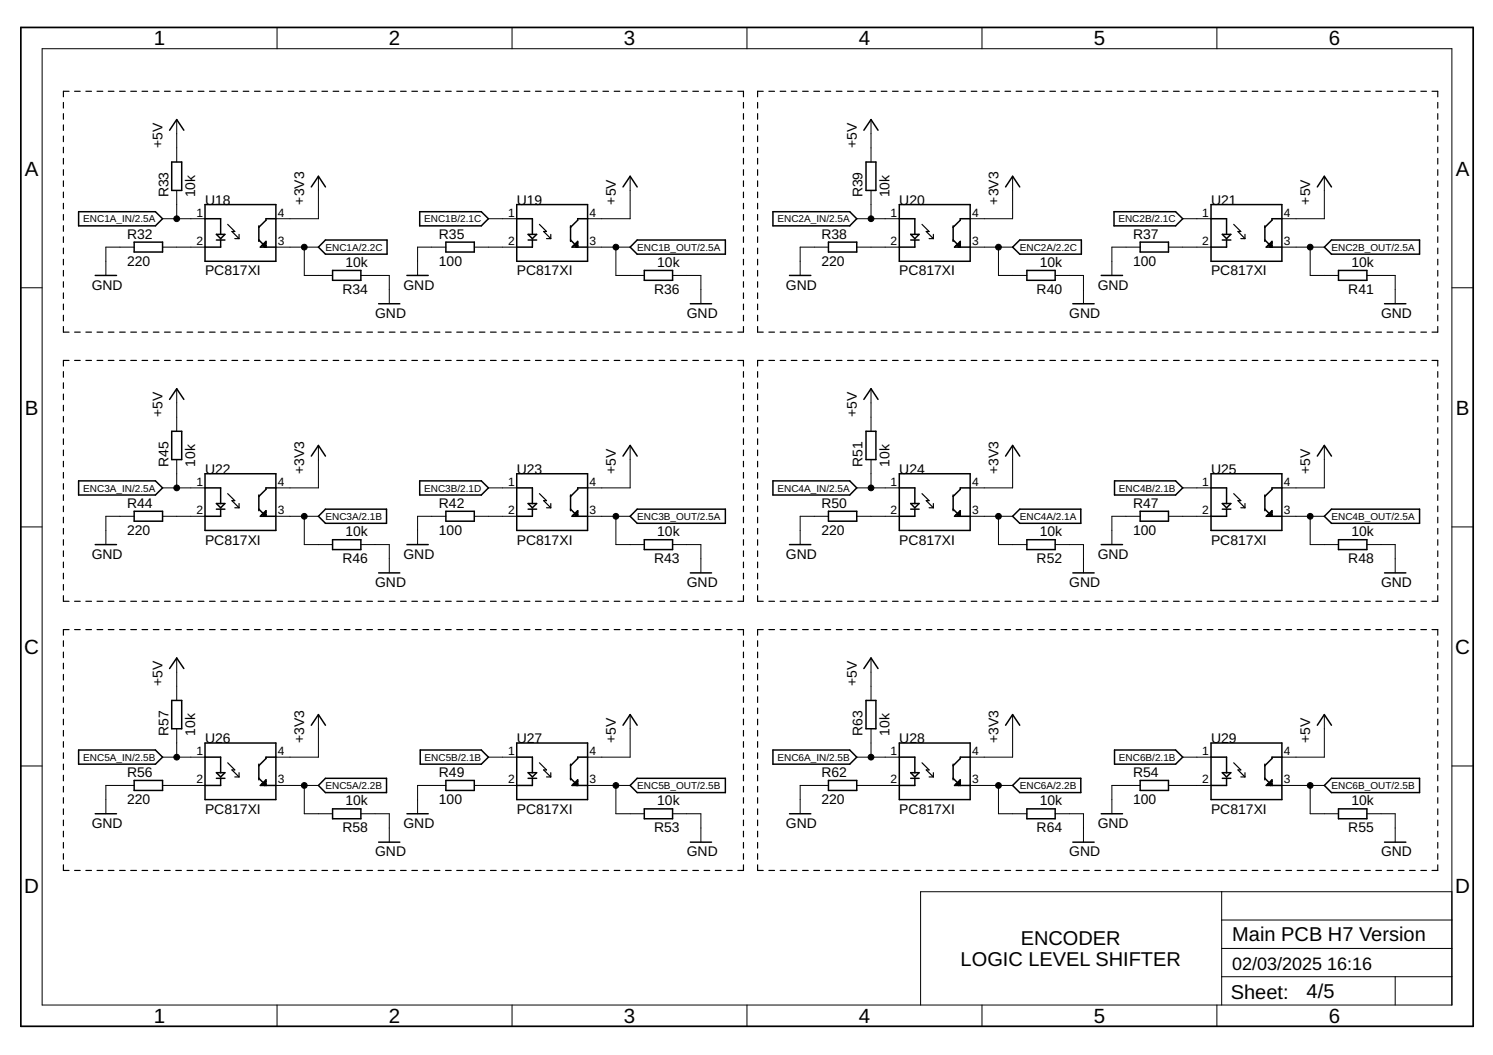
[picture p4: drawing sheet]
<svg xmlns="http://www.w3.org/2000/svg" width="297mm" height="210mm" viewBox="0 0 297 210" stroke-linecap="round" stroke-linejoin="round" font-family="sans-serif">
<g fill="none" stroke="#000" stroke-width=".23">
<path d="M13.7 18.2h-1.1v1.1M14.8 18.2h1.2M17.1 18.2h1.1M19.3 18.2h1.1M21.5 18.2h1.2M23.8 18.2h1.1M26 18.2h1.2M28.3 18.2h1.1M30.5 18.2h1.1M32.7 18.2h1.2M35 18.2h1.1M37.2 18.2h1.1"/>
<path d="M39.4 18.2h1.2M41.7 18.2h1.1M43.9 18.2h1.1M46.1 18.2h1.2M48.4 18.2h1.1M50.6 18.2h1.2M52.9 18.2h1.1M55.1 18.2h1.1M57.3 18.2h1.2M59.6 18.2h1.1M61.8 18.2h1.1M64.1 18.2h1.1"/>
<path d="M66.3 18.2h1.1M68.5 18.2h1.1M70.8 18.2h1.1M73 18.2h1.1M75.2 18.2h1.1M77.5 18.2h1.1M79.7 18.2h1.1M81.9 18.2h1.2M84.2 18.2h1.1M86.4 18.2h1.1M88.6 18.2h1.2M90.9 18.2h1.1"/>
<path d="M93.1 18.2h1.1M95.4 18.2h1.1M97.6 18.2h1.1M99.8 18.2h1.1M102.1 18.2h1.1M104.3 18.2h1.1M106.5 18.2h1.2M108.8 18.2h1.1M111 18.2h1.1M113.2 18.2h1.2M115.5 18.2h1.1M117.7 18.2h1.2"/>
<path d="M120 18.2h1.1M122.2 18.2h1.1M124.4 18.2h1.1M126.7 18.2h1.1M128.9 18.2h1.1M131.1 18.2h1.1M133.4 18.2h1.1M135.6 18.2h1.1M137.8 18.2h1.2M140.1 18.2h1.1M142.3 18.2h1.1M144.5 18.2h1.2"/>
<path d="M146.8 18.2h1.1v1.1M151.8 18.2h-1.1v1.1M153 18.2h1.1M155.2 18.2h1.1M157.4 18.2h1.2M159.7 18.2h1.1M161.9 18.2h1.1M164.1 18.2h1.2M166.4 18.2h1.1M168.6 18.2h1.2M170.9 18.2h1.1M173.1 18.2h1.1"/>
<path d="M175.3 18.2h1.2M177.6 18.2h1.1M179.8 18.2h1.1M182 18.2h1.2M184.3 18.2h1.1M186.5 18.2h1.1M188.7 18.2h1.2M191 18.2h1.1M193.2 18.2h1.2M195.5 18.2h1.1M197.7 18.2h1.1M199.9 18.2h1.2"/>
<path d="M202.2 18.2h1.1M204.4 18.2h1.1M206.7 18.2h1.1M208.9 18.2h1.1M211.1 18.2h1.1M213.4 18.2h1.1M215.6 18.2h1.1M217.8 18.2h1.1M220 18.2h1.2M222.3 18.2h1.1M224.5 18.2h1.2M226.8 18.2h1.1"/>
<path d="M229 18.2h1.1M231.2 18.2h1.2M233.5 18.2h1.1M235.7 18.2h1.1M238 18.2h1.1M240.2 18.2h1.1M242.4 18.2h1.1M244.7 18.2h1.1M246.9 18.2h1.1M249.1 18.2h1.2M251.4 18.2h1.1M253.6 18.2h1.1"/>
<path d="M255.8 18.2h1.2M258.1 18.2h1.1M260.3 18.2h1.1M262.6 18.2h1.1M264.8 18.2h1.1M267 18.2h1.1M269.3 18.2h1.1M271.5 18.2h1.1M273.7 18.2h1.1M276 18.2h1.1M278.2 18.2h1.1M280.4 18.2h1.2"/>
<path d="M282.7 18.2h1.1M284.9 18.2h1.1v1.1M12.6 20.4v1.1M12.6 22.6v1.1M12.6 24.8v1.2M12.6 27.1v1.1M12.6 29.3v1.1M12.6 31.5v1.1M12.6 33.8v1.1M12.6 36v1.1M12.6 38.2v1.1M147.9 20.4v1.1"/>
<path d="M147.9 22.6v1.1M147.9 24.8v1.2M147.9 27.1v1.1M147.9 29.3v1.1M147.9 31.5v1.1M147.9 33.8v1.1M147.9 36v1.1M147.9 38.2v1.1M150.7 20.4v1.1M150.7 22.6v1.1M150.7 24.8v1.2M150.7 27.1v1.1"/>
<path d="M150.7 29.3v1.1M150.7 31.5v1.1M150.7 33.8v1.1M150.7 36v1.1M150.7 38.2v1.1M286 20.4v1.1M286 22.6v1.1M286 24.8v1.2M286 27.1v1.1M286 29.3v1.1M286 31.5v1.1M286 33.8v1.1"/>
<path d="M286 36v1.1M286 38.2v1.1M12.6 40.4v1.2M12.6 42.7v1.1M12.6 44.9v1.1M12.6 47.1v1.1M12.6 49.4v1.1M12.6 51.6v1.1M12.6 53.8v1.1M12.6 56v1.1M12.6 58.3v1.1M45.3 44.6l1.4 1.5h-.6l1.5 1.4"/>
<path d="M46.7 47.5h.9M47.6 46.6v.9M107.3 44.6l1.4 1.5h-.5l1.4 1.4M108.7 47.5h.9M109.6 46.6v.9M147.9 40.4v1.2M147.9 42.7v1.1M147.9 44.9v1.1M147.9 47.1v1.1M147.9 49.4v1.1M147.9 51.6v1.1M147.9 53.8v1.1"/>
<path d="M147.9 56v1.1M147.9 58.3v1.1M150.7 40.4v1.2M150.7 42.7v1.1M150.7 44.9v1.1M150.7 47.1v1.1M150.7 49.4v1.1M150.7 51.6v1.1M150.7 53.8v1.1M150.7 56v1.1M150.7 58.3v1.1M183.4 44.6l1.4 1.5h-.5l1.4 1.4"/>
<path d="M184.8 47.5h.9M185.7 46.6v.9M245.4 44.6l1.5 1.5h-.6l1.4 1.4M246.9 47.5h.8M247.7 46.6v.9M286 40.4v1.2M286 42.7v1.1M286 44.9v1.1M286 47.1v1.1M286 49.4v1.1M286 51.6v1.1M286 53.8v1.1"/>
<path d="M286 56v1.1M286 58.3v1.1M12.6 60.5v1.1M12.6 62.7v1.1M12.6 65v1.1h1.1M12.6 73.9v1.2M12.6 76.2v1.1M12.6 78.4v1.1M13.7 71.7h-1.1v1.1M14.8 66.1h1.2M14.8 71.7h1.2M17.1 66.1h1.1"/>
<path d="M17.1 71.7h1.1M19.3 66.1h1.1M19.3 71.7h1.1M21.5 66.1h1.2M21.5 71.7h1.2M23.8 66.1h1.1M23.8 71.7h1.1M26 66.1h1.2M26 71.7h1.2M28.3 66.1h1.1M28.3 71.7h1.1M30.5 66.1h1.1"/>
<path d="M30.5 71.7h1.1M32.7 66.1h1.2M32.7 71.7h1.2M35 66.1h1.1M35 71.7h1.1M37.2 66.1h1.1M37.2 71.7h1.1M39.4 66.1h1.2M39.4 71.7h1.2M41.7 66.1h1.1M41.7 71.7h1.1M43.9 66.1h1.1"/>
<path d="M43.9 71.7h1.1M46.1 66.1h1.2M46.1 71.7h1.2M48.4 66.1h1.1M48.4 71.7h1.1M50.6 66.1h1.2M50.6 71.7h1.2M52.9 66.1h1.1M52.9 71.7h1.1M55.1 66.1h1.1M55.1 71.7h1.1M57.3 66.1h1.2"/>
<path d="M57.3 71.7h1.2M59.6 66.1h1.1M59.6 71.7h1.1M61.8 66.1h1.1M61.8 71.7h1.1M64.1 66.1h1.1M64.1 71.7h1.1M66.3 66.1h1.1M66.3 71.7h1.1M68.5 66.1h1.1M68.5 71.7h1.1M70.8 66.1h1.1"/>
<path d="M70.8 71.7h1.1M73 66.1h1.1M73 71.7h1.1M75.2 66.1h1.1M75.2 71.7h1.1M77.5 66.1h1.1M77.5 71.7h1.1M79.7 66.1h1.1M79.7 71.7h1.1M81.9 66.1h1.2M81.9 71.7h1.2M84.2 66.1h1.1"/>
<path d="M84.2 71.7h1.1M86.4 66.1h1.1M86.4 71.7h1.1M88.6 66.1h1.2M88.6 71.7h1.2M90.9 66.1h1.1M90.9 71.7h1.1M93.1 66.1h1.1M93.1 71.7h1.1M95.4 66.1h1.1M95.4 71.7h1.1M97.6 66.1h1.1"/>
<path d="M97.6 71.7h1.1M99.8 66.1h1.1M99.8 71.7h1.1M102.1 66.1h1.1M102.1 71.7h1.1M104.3 66.1h1.1M104.3 71.7h1.1M106.5 66.1h1.2M106.5 71.7h1.2M108.8 66.1h1.1M108.8 71.7h1.1M111 66.1h1.1"/>
<path d="M111 71.7h1.1M113.2 66.1h1.2M113.2 71.7h1.2M115.5 66.1h1.1M115.5 71.7h1.1M117.7 66.1h1.2M117.7 71.7h1.2M120 66.1h1.1M120 71.7h1.1M122.2 66.1h1.1M122.2 71.7h1.1M124.4 66.1h1.1"/>
<path d="M124.4 71.7h1.1M126.7 66.1h1.1M126.7 71.7h1.1M128.9 66.1h1.1M128.9 71.7h1.1M131.1 66.1h1.1M131.1 71.7h1.1M133.4 66.1h1.1M133.4 71.7h1.1M135.6 66.1h1.1M135.6 71.7h1.1M137.8 66.1h1.2"/>
<path d="M137.8 71.7h1.2M140.1 66.1h1.1M140.1 71.7h1.1M142.3 66.1h1.1M142.3 71.7h1.1M144.5 66.1h1.2M144.5 71.7h1.2M146.8 71.7h1.1v1.1M147.9 60.5v1.1M147.9 62.7v1.1M147.9 65v1.1h-1.1M147.9 73.9v1.2"/>
<path d="M147.9 76.2v1.1M147.9 78.4v1.1M150.7 65v1.1h1.1M150.7 60.5v1.1M150.7 62.7v1.1M150.7 73.9v1.2M150.7 76.2v1.1M150.7 78.4v1.1M151.8 71.7h-1.1v1.1M153 66.1h1.1M153 71.7h1.1M155.2 66.1h1.1"/>
<path d="M155.2 71.7h1.1M157.4 66.1h1.2M157.4 71.7h1.2M159.7 66.1h1.1M159.7 71.7h1.1M161.9 66.1h1.1M161.9 71.7h1.1M164.1 66.1h1.2M164.1 71.7h1.2M166.4 66.1h1.1M166.4 71.7h1.1M168.6 66.1h1.2"/>
<path d="M168.6 71.7h1.2M170.9 66.1h1.1M170.9 71.7h1.1M173.1 66.1h1.1M173.1 71.7h1.1M175.3 66.1h1.2M175.3 71.7h1.2M177.6 66.1h1.1M177.6 71.7h1.1M179.8 66.1h1.1M179.8 71.7h1.1M182 66.1h1.2"/>
<path d="M182 71.7h1.2M184.3 66.1h1.1M184.3 71.7h1.1M186.5 66.1h1.1M186.5 71.7h1.1M188.7 66.1h1.2M188.7 71.7h1.2M191 66.1h1.1M191 71.7h1.1M193.2 66.1h1.2M193.2 71.7h1.2M195.5 66.1h1.1"/>
<path d="M195.5 71.7h1.1M197.7 66.1h1.1M197.7 71.7h1.1M199.9 66.1h1.2M199.9 71.7h1.2M202.2 66.1h1.1M202.2 71.7h1.1M204.4 66.1h1.1M204.4 71.7h1.1M206.7 66.1h1.1M206.7 71.7h1.1M208.9 66.1h1.1"/>
<path d="M208.9 71.7h1.1M211.1 66.1h1.1M211.1 71.7h1.1M213.4 66.1h1.1M213.4 71.7h1.1M215.6 66.1h1.1M215.6 71.7h1.1M217.8 66.1h1.1M217.8 71.7h1.1M220 66.1h1.2M220 71.7h1.2M222.3 66.1h1.1"/>
<path d="M222.3 71.7h1.1M224.5 66.1h1.2M224.5 71.7h1.2M226.8 66.1h1.1M226.8 71.7h1.1M229 66.1h1.1M229 71.7h1.1M231.2 66.1h1.2M231.2 71.7h1.2M233.5 66.1h1.1M233.5 71.7h1.1M235.7 66.1h1.1"/>
<path d="M235.7 71.7h1.1M238 66.1h1.1M238 71.7h1.1M240.2 66.1h1.1M240.2 71.7h1.1M242.4 66.1h1.1M242.4 71.7h1.1M244.7 66.1h1.1M244.7 71.7h1.1M246.9 66.1h1.1M246.9 71.7h1.1M249.1 66.1h1.2"/>
<path d="M249.1 71.7h1.2M251.4 66.1h1.1M251.4 71.7h1.1M253.6 66.1h1.1M253.6 71.7h1.1M255.8 66.1h1.2M255.8 71.7h1.2M258.1 66.1h1.1M258.1 71.7h1.1M260.3 66.1h1.1M260.3 71.7h1.1M262.6 66.1h1.1"/>
<path d="M262.6 71.7h1.1M264.8 66.1h1.1M264.8 71.7h1.1M267 66.1h1.1M267 71.7h1.1M269.3 66.1h1.1M269.3 71.7h1.1M271.5 66.1h1.1M271.5 71.7h1.1M273.7 66.1h1.1M273.7 71.7h1.1M276 66.1h1.1"/>
<path d="M276 71.7h1.1M278.2 66.1h1.1M278.2 71.7h1.1M280.4 66.1h1.2M280.4 71.7h1.2M282.7 66.1h1.1M282.7 71.7h1.1M284.9 71.7h1.1v1.1M286 65v1.1h-1.1M286 60.5v1.1M286 62.7v1.1M286 73.9v1.2"/>
<path d="M286 76.2v1.1M286 78.4v1.1M12.6 80.6v1.1M12.6 82.8v1.2M12.6 85.1v1.1M12.6 87.3v1.1M12.6 89.5v1.2M12.6 91.8v1.1M12.6 94v1.1M12.6 96.2v1.1M12.6 98.4v1.2M45.3 98.2l1.4 1.4h-.6l1.5 1.4"/>
<path d="M107.3 98.2l1.4 1.4h-.5l1.4 1.4M147.9 80.6v1.1M147.9 82.8v1.2M147.9 85.1v1.1M147.9 87.3v1.1M147.9 89.5v1.2M147.9 91.8v1.1M147.9 94v1.1M147.9 96.2v1.1M147.9 98.4v1.2M150.7 80.6v1.1M150.7 82.8v1.2"/>
<path d="M150.7 85.1v1.1M150.7 87.3v1.1M150.7 89.5v1.2M150.7 91.8v1.1M150.7 94v1.1M150.7 96.2v1.1M150.7 98.4v1.2M183.4 98.2l1.4 1.4h-.5l1.4 1.4M245.4 98.2l1.5 1.4h-.6l1.4 1.4M286 80.6v1.1M286 82.8v1.2M286 85.1v1.1"/>
<path d="M286 87.3v1.1M286 89.5v1.2M286 91.8v1.1M286 94v1.1M286 96.2v1.1M286 98.4v1.2M12.6 100.7v1.1M12.6 102.9v1.1M12.6 105.1v1.2M12.6 107.4v1.1M12.6 109.6v1.1M12.6 111.8v1.1"/>
<path d="M12.6 114v1.2M12.6 116.3v1.1M12.6 118.5v1.1h1.1M14.8 119.6h1.2M17.1 119.6h1.1M19.3 119.6h1.1M21.5 119.6h1.2M23.8 119.6h1.1M26 119.6h1.2M28.3 119.6h1.1M30.5 119.6h1.1M32.7 119.6h1.2"/>
<path d="M35 119.6h1.1M37.2 119.6h1.1M39.4 119.6h1.2M41.7 119.6h1.1M43.9 119.6h1.1M46.1 119.6h1.2M46.7 101h.9M47.6 100.2v.8M48.4 119.6h1.1M50.6 119.6h1.2M52.9 119.6h1.1M55.1 119.6h1.1"/>
<path d="M57.3 119.6h1.2M59.6 119.6h1.1M61.8 119.6h1.1M64.1 119.6h1.1M66.3 119.6h1.1M68.5 119.6h1.1M70.8 119.6h1.1M73 119.6h1.1M75.2 119.6h1.1M77.5 119.6h1.1M79.7 119.6h1.1M81.9 119.6h1.2"/>
<path d="M84.2 119.6h1.1M86.4 119.6h1.1M88.6 119.6h1.2M90.9 119.6h1.1M93.1 119.6h1.1M95.4 119.6h1.1M97.6 119.6h1.1M99.8 119.6h1.1M102.1 119.6h1.1M104.3 119.6h1.1M106.5 119.6h1.2M108.7 101h.9"/>
<path d="M108.8 119.6h1.1M109.6 100.2v.8M111 119.6h1.1M113.2 119.6h1.2M115.5 119.6h1.1M117.7 119.6h1.2M120 119.6h1.1M122.2 119.6h1.1M124.4 119.6h1.1M126.7 119.6h1.1M128.9 119.6h1.1M131.1 119.6h1.1"/>
<path d="M133.4 119.6h1.1M135.6 119.6h1.1M137.8 119.6h1.2M140.1 119.6h1.1M142.3 119.6h1.1M144.5 119.6h1.2M147.9 100.7v1.1M147.9 102.9v1.1M147.9 105.1v1.2M147.9 107.4v1.1M147.9 109.6v1.1M147.9 111.8v1.1"/>
<path d="M147.9 114v1.2M147.9 116.3v1.1M147.9 118.5v1.1h-1.1M150.7 100.7v1.1M150.7 102.9v1.1M150.7 105.1v1.2M150.7 107.4v1.1M150.7 109.6v1.1M150.7 111.8v1.1M150.7 114v1.2M150.7 116.3v1.1M150.7 118.5v1.1h1.1"/>
<path d="M153 119.6h1.1M155.2 119.6h1.1M157.4 119.6h1.2M159.7 119.6h1.1M161.9 119.6h1.1M164.1 119.6h1.2M166.4 119.6h1.1M168.6 119.6h1.2M170.9 119.6h1.1M173.1 119.6h1.1M175.3 119.6h1.2M177.6 119.6h1.1"/>
<path d="M179.8 119.6h1.1M182 119.6h1.2M184.3 119.6h1.1M184.8 101h.9M185.7 100.2v.8M186.5 119.6h1.1M188.7 119.6h1.2M191 119.6h1.1M193.2 119.6h1.2M195.5 119.6h1.1M197.7 119.6h1.1M199.9 119.6h1.2"/>
<path d="M202.2 119.6h1.1M204.4 119.6h1.1M206.7 119.6h1.1M208.9 119.6h1.1M211.1 119.6h1.1M213.4 119.6h1.1M215.6 119.6h1.1M217.8 119.6h1.1M220 119.6h1.2M222.3 119.6h1.1M224.5 119.6h1.2M226.8 119.6h1.1"/>
<path d="M229 119.6h1.1M231.2 119.6h1.2M233.5 119.6h1.1M235.7 119.6h1.1M238 119.6h1.1M240.2 119.6h1.1M242.4 119.6h1.1M244.7 119.6h1.1M246.9 101h.8M246.9 119.6h1.1M247.7 100.2v.8M249.1 119.6h1.2"/>
<path d="M251.4 119.6h1.1M253.6 119.6h1.1M255.8 119.6h1.2M258.1 119.6h1.1M260.3 119.6h1.1M262.6 119.6h1.1M264.8 119.6h1.1M267 119.6h1.1M269.3 119.6h1.1M271.5 119.6h1.1M273.7 119.6h1.1M276 119.6h1.1"/>
<path d="M278.2 119.6h1.1M280.4 119.6h1.2M282.7 119.6h1.1M286 100.7v1.1M286 102.9v1.1M286 105.1v1.2M286 107.4v1.1M286 109.6v1.1M286 111.8v1.1M286 114v1.2M286 116.3v1.1M286 118.5v1.1h-1.1"/>
<path d="M12.6 127.5v1.1M12.6 129.7v1.2M12.6 132v1.1M12.6 134.2v1.1M12.6 136.4v1.1M12.6 138.6v1.2M13.7 125.3h-1.1v1.1M14.8 125.3h1.2M17.1 125.3h1.1M19.3 125.3h1.1M21.5 125.3h1.2M23.8 125.3h1.1"/>
<path d="M26 125.3h1.2M28.3 125.3h1.1M30.5 125.3h1.1M32.7 125.3h1.2M35 125.3h1.1M37.2 125.3h1.1M39.4 125.3h1.2M41.7 125.3h1.1M43.9 125.3h1.1M46.1 125.3h1.2M48.4 125.3h1.1M50.6 125.3h1.2"/>
<path d="M52.9 125.3h1.1M55.1 125.3h1.1M57.3 125.3h1.2M59.6 125.3h1.1M61.8 125.3h1.1M64.1 125.3h1.1M66.3 125.3h1.1M68.5 125.3h1.1M70.8 125.3h1.1M73 125.3h1.1M75.2 125.3h1.1M77.5 125.3h1.1"/>
<path d="M79.7 125.3h1.1M81.9 125.3h1.2M84.2 125.3h1.1M86.4 125.3h1.1M88.6 125.3h1.2M90.9 125.3h1.1M93.1 125.3h1.1M95.4 125.3h1.1M97.6 125.3h1.1M99.8 125.3h1.1M102.1 125.3h1.1M104.3 125.3h1.1"/>
<path d="M106.5 125.3h1.2M108.8 125.3h1.1M111 125.3h1.1M113.2 125.3h1.2M115.5 125.3h1.1M117.7 125.3h1.2M120 125.3h1.1M122.2 125.3h1.1M124.4 125.3h1.1M126.7 125.3h1.1M128.9 125.3h1.1M131.1 125.3h1.1"/>
<path d="M133.4 125.3h1.1M135.6 125.3h1.1M137.8 125.3h1.2M140.1 125.3h1.1M142.3 125.3h1.1M144.5 125.3h1.2M146.8 125.3h1.1v1.1M147.9 127.5v1.1M147.9 129.7v1.2M147.9 132v1.1M147.9 134.2v1.1M147.9 136.4v1.1"/>
<path d="M147.9 138.6v1.2M150.7 127.5v1.1M150.7 129.7v1.2M150.7 132v1.1M150.7 134.2v1.1M150.7 136.4v1.1M150.7 138.6v1.2M151.8 125.3h-1.1v1.1M153 125.3h1.1M155.2 125.3h1.1M157.4 125.3h1.2M159.7 125.3h1.1"/>
<path d="M161.9 125.3h1.1M164.1 125.3h1.2M166.4 125.3h1.1M168.6 125.3h1.2M170.9 125.3h1.1M173.1 125.3h1.1M175.3 125.3h1.2M177.6 125.3h1.1M179.8 125.3h1.1M182 125.3h1.2M184.3 125.3h1.1M186.5 125.3h1.1"/>
<path d="M188.7 125.3h1.2M191 125.3h1.1M193.2 125.3h1.2M195.5 125.3h1.1M197.7 125.3h1.1M199.9 125.3h1.2M202.2 125.3h1.1M204.4 125.3h1.1M206.7 125.3h1.1M208.9 125.3h1.1M211.1 125.3h1.1M213.4 125.3h1.1"/>
<path d="M215.6 125.3h1.1M217.8 125.3h1.1M220 125.3h1.2M222.3 125.3h1.1M224.5 125.3h1.2M226.8 125.3h1.1M229 125.3h1.1M231.2 125.3h1.2M233.5 125.3h1.1M235.7 125.3h1.1M238 125.3h1.1M240.2 125.3h1.1"/>
<path d="M242.4 125.3h1.1M244.7 125.3h1.1M246.9 125.3h1.1M249.1 125.3h1.2M251.4 125.3h1.1M253.6 125.3h1.1M255.8 125.3h1.2M258.1 125.3h1.1M260.3 125.3h1.1M262.6 125.3h1.1M264.8 125.3h1.1M267 125.3h1.1"/>
<path d="M269.3 125.3h1.1M271.5 125.3h1.1M273.7 125.3h1.1M276 125.3h1.1M278.2 125.3h1.1M280.4 125.3h1.2M282.7 125.3h1.1M284.9 125.3h1.1v1.1M286 127.5v1.1M286 129.7v1.2M286 132v1.1M286 134.2v1.1"/>
<path d="M286 136.4v1.1M286 138.6v1.2M12.6 140.9v1.1M12.6 143.1v1.1M12.6 145.3v1.2M12.6 147.6v1.1M12.6 149.8v1.1M12.6 152v1.1M12.6 154.2v1.2M12.6 156.5v1.1M12.6 158.7v1.1M45.3 151.8l1.4 1.4h-.6l1.5 1.4"/>
<path d="M46.7 154.6h.9M47.6 153.7v.9M107.3 151.8l1.4 1.4h-.5l1.4 1.4M108.7 154.6h.9M109.6 153.7v.9M147.9 140.9v1.1M147.9 143.1v1.1M147.9 145.3v1.2M147.9 147.6v1.1M147.9 149.8v1.1M147.9 152v1.1M147.9 154.2v1.2"/>
<path d="M147.9 156.5v1.1M147.9 158.7v1.1M150.7 140.9v1.1M150.7 143.1v1.1M150.7 145.3v1.2M150.7 147.6v1.1M150.7 149.8v1.1M150.7 152v1.1M150.7 154.2v1.2M150.7 156.5v1.1M150.7 158.7v1.1M183.4 151.8l1.4 1.4h-.5l1.4 1.4"/>
<path d="M184.8 154.6h.9M185.7 153.7v.9M245.4 151.8l1.5 1.4h-.6l1.4 1.4M246.9 154.6h.8M247.7 153.7v.9M286 140.9v1.1M286 143.1v1.1M286 145.3v1.2M286 147.6v1.1M286 149.8v1.1M286 152v1.1M286 154.2v1.2"/>
<path d="M286 156.5v1.1M286 158.7v1.1M12.6 160.9v1.2M12.6 163.2v1.1M12.6 165.4v1.1M12.6 167.6v1.1M12.6 169.8v1.2M12.6 172.1v1.1h1.1M14.8 173.2h1.2M17.1 173.2h1.1M19.3 173.2h1.1M21.5 173.2h1.2"/>
<path d="M23.8 173.2h1.1M26 173.2h1.2M28.3 173.2h1.1M30.5 173.2h1.1M32.7 173.2h1.2M35 173.2h1.1M37.2 173.2h1.1M39.4 173.2h1.2M41.7 173.2h1.1M43.9 173.2h1.1M46.1 173.2h1.2M48.4 173.2h1.1"/>
<path d="M50.6 173.2h1.2M52.9 173.2h1.1M55.1 173.2h1.1M57.3 173.2h1.2M59.6 173.2h1.1M61.8 173.2h1.1M64.1 173.2h1.1M66.3 173.2h1.1M68.5 173.2h1.1M70.8 173.2h1.1M73 173.2h1.1M75.2 173.2h1.1"/>
<path d="M77.5 173.2h1.1M79.7 173.2h1.1M81.9 173.2h1.2M84.2 173.2h1.1M86.4 173.2h1.1M88.6 173.2h1.2M90.9 173.2h1.1M93.1 173.2h1.1M95.4 173.2h1.1M97.6 173.2h1.1M99.8 173.2h1.1M102.1 173.2h1.1"/>
<path d="M104.3 173.2h1.1M106.5 173.2h1.2M108.8 173.2h1.1M111 173.2h1.1M113.2 173.2h1.2M115.5 173.2h1.1M117.7 173.2h1.2M120 173.2h1.1M122.2 173.2h1.1M124.4 173.2h1.1M126.7 173.2h1.1M128.9 173.2h1.1"/>
<path d="M131.1 173.2h1.1M133.4 173.2h1.1M135.6 173.2h1.1M137.8 173.2h1.2M140.1 173.2h1.1M142.3 173.2h1.1M144.5 173.2h1.2M147.9 160.9v1.2M147.9 163.2v1.1M147.9 165.4v1.1M147.9 167.6v1.1M147.9 169.8v1.2"/>
<path d="M147.9 172.1v1.1h-1.1M150.7 160.9v1.2M150.7 163.2v1.1M150.7 165.4v1.1M150.7 167.6v1.1M150.7 169.8v1.2M150.7 172.1v1.1h1.1M153 173.2h1.1M155.2 173.2h1.1M157.4 173.2h1.2M159.7 173.2h1.1M161.9 173.2h1.1"/>
<path d="M164.1 173.2h1.2M166.4 173.2h1.1M168.6 173.2h1.2M170.9 173.2h1.1M173.1 173.2h1.1M175.3 173.2h1.2M177.6 173.2h1.1M179.8 173.2h1.1M182 173.2h1.2M184.3 173.2h1.1M186.5 173.2h1.1M188.7 173.2h1.2"/>
<path d="M191 173.2h1.1M193.2 173.2h1.2M195.5 173.2h1.1M197.7 173.2h1.1M199.9 173.2h1.2M202.2 173.2h1.1M204.4 173.2h1.1M206.7 173.2h1.1M208.9 173.2h1.1M211.1 173.2h1.1M213.4 173.2h1.1M215.6 173.2h1.1"/>
<path d="M217.8 173.2h1.1M220 173.2h1.2M222.3 173.2h1.1M224.5 173.2h1.2M226.8 173.2h1.1M229 173.2h1.1M231.2 173.2h1.2M233.5 173.2h1.1M235.7 173.2h1.1M238 173.2h1.1M240.2 173.2h1.1M242.4 173.2h1.1"/>
<path d="M244.7 173.2h1.1M246.9 173.2h1.1M249.1 173.2h1.2M251.4 173.2h1.1M253.6 173.2h1.1M255.8 173.2h1.2M258.1 173.2h1.1M260.3 173.2h1.1M262.6 173.2h1.1M264.8 173.2h1.1M267 173.2h1.1M269.3 173.2h1.1"/>
<path d="M271.5 173.2h1.1M273.7 173.2h1.1M276 173.2h1.1M278.2 173.2h1.1M280.4 173.2h1.2M282.7 173.2h1.1M286 160.9v1.2M286 163.2v1.1M286 165.4v1.1M286 167.6v1.1M286 169.8v1.2M286 172.1v1.1h-1.1"/>
</g>
<g fill="none" stroke="#000" stroke-width=".3">
<path d="M33.7 25.9l1.5-2.1 1.4 2.1M34.2 32.2h2v5.7h-2zM61.9 37.2l1.5-2.1 1.3 2.1M124 37.2l1.4-2.1 1.4 2.1M171.9 25.9l1.4-2.1 1.4 2.1M172.3 32.2h2v5.7h-2zM200.1 37.2l1.4-2.1 1.4 2.1M262.1 37.2l1.4-2.1 1.4 2.1M15.6 42.1h15.3l1.4 1.4-1.4 1.4h-15.3zM18.9 54.8h4.3M26.7 48.2h5.6v1.9h-5.6zM40.8 43.5h3.1v3.1"/>
<path d="M40.8 40.7h14.1v11.3h-14.1zM43.1 47.8h1.6M43.1 46.6h1.6l-.8 .9zM43.9 47.8v1.4h-3.1M51.5 47.8l1.4 1.4v-1.2l-.8 .9M51.5 44.9v3.1M52.1 48.9l-.3 .3h3.1M52.1 48.9h.2M52.6 48.6l.3 .3M52.6 48.6l-.3 .3M52.6 48.6v.6l-.3-.3M52.9 48.3l-.3 .3"/>
<path d="M54.9 43.5h-2v.3l-1.4 1.4M64.7 47.8h12.3v2.8h-12.3l-1.3-1.4zM66.2 53.8h5.6v2h-5.6zM81 54.8h4.2M83.5 42.1h12.3l1.4 1.4-1.4 1.4h-12.3zM88.7 48.2h5.7v1.9h-5.7zM102.8 43.5h3.1v3.1M102.8 40.7h14.1v11.3h-14.1zM105.1 47.8h1.7M105.1 46.6h1.7l-.9 .9zM105.9 47.8v1.4h-3.1M113.5 47.8l1.4 1.4v-1.2l-.8 .9"/>
<path d="M113.5 44.9v3.1M114.1 48.9l-.3 .3h3.1M114.1 48.9h.3M114.7 48.6l.2 .3M114.7 48.6l-.3 .3M114.7 48.6v.6l-.3-.3M114.9 48.3l-.2 .3M116.9 43.5h-2v.3l-1.4 1.4M126.8 47.8h17.5v2.8h-17.5l-1.4-1.4zM128.2 53.8h5.6v2h-5.6zM153.8 42.1h15.3l1.4 1.4-1.4 1.4h-15.3zM157.1 54.8h4.2"/>
<path d="M164.8 48.2h5.7v1.9h-5.7zM178.9 43.5h3.1v3.1M178.9 40.7h14.1v11.3h-14.1zM181.2 47.8h1.7M181.2 46.6h1.7l-.9 .9zM182 47.8v1.4h-3.1M189.6 47.8l1.5 1.4v-1.2l-1.2 1.2h3.1M189.6 44.9v3.1M190.2 48.9h.3M190.8 48.6l.3 .3M190.8 48.6l-.3 .3M190.8 48.6v.6l-.3-.3"/>
<path d="M191.1 48.3l-.3 .3M193 43.5h-1.9v.3l-1.5 1.4M201.5 49.2l1.4-1.4h12.2v2.8h-12.2zM204.3 53.8h5.6v2h-5.6zM219.1 54.8h4.2M221.6 42.1h12.3l1.4 1.4-1.4 1.4h-12.3zM226.8 48.2h5.7v1.9h-5.7zM240.9 43.5h3.1v3.1M240.9 40.7h14.1v11.3h-14.1zM243.2 47.8h1.7M243.2 46.6h1.7l-.9 .9zM244 47.8v1.4h-3.1"/>
<path d="M251.7 47.8l1.4 1.4v-1.2l-1.2 1.2h3.1M251.7 44.9v3.1M252.2 48.9h.3M252.8 48.6l.3 .3M252.8 48.6l-.3 .3M252.8 48.6v.6l-.3-.3M253.1 48.3l-.3 .3M255 43.5h-1.9v.3l-1.4 1.4M264.9 47.8h17.5v2.8h-17.5l-1.4-1.4zM266.3 53.8h5.6v2h-5.6zM33.7 79.5l1.5-2.2 1.4 2.2M75.3 60.4h4.2"/>
<path d="M137.4 60.4h4.2M171.9 79.5l1.4-2.2 1.4 2.2M213.4 60.4h4.3M275.5 60.4h4.2M15.6 95.7h15.3l1.4 1.4-1.4 1.4h-15.3zM34.2 85.8h2v5.6h-2zM40.8 97.1h3.1v3.1M40.8 94.3h14.1v11.2h-14.1zM51.5 98.5v3.1M54.9 97.1h-2v.3l-1.4 1.4M61.9 90.7l1.5-2.1 1.3 2.1M83.5 95.7h12.3l1.4 1.4-1.4 1.4h-12.3z"/>
<path d="M102.8 97.1h3.1v3.1M102.8 94.3h14.1v11.2h-14.1zM113.5 98.5v3.1M116.9 97.1h-2v.3l-1.4 1.4M124 90.7l1.4-2.1 1.4 2.1M153.8 95.7h15.3l1.4 1.4-1.4 1.4h-15.3zM172.3 85.8h2v5.6h-2zM178.9 97.1h3.1v3.1M178.9 94.3h14.1v11.2h-14.1zM189.6 98.5v3.1M193 97.1h-1.9v.3l-1.5 1.4M200.1 90.7l1.4-2.1 1.4 2.1"/>
<path d="M221.7 95.7h12.2l1.4 1.4-1.4 1.4h-12.2zM240.9 97.1h3.1v3.1M240.9 94.3h14.1v11.2h-14.1zM251.7 98.5v3.1M255 97.1h-1.9v.3l-1.4 1.4M262.1 90.7l1.4-2.1 1.4 2.1M18.9 108.4h4.3M26.7 101.7h5.6v2h-5.6zM43.1 101.3h1.6M43.1 100.2h1.6l-.8 .8zM43.9 101.3v1.4h-3.1M51.5 101.3l1.4 1.4v-1.1l-.8 .8"/>
<path d="M52.1 102.4l-.3 .3h3.1M52.1 102.4h.2M52.6 102.2v.5l-.3-.3M52.6 102.2l.3 .2M52.6 102.2l-.3 .2M52.9 101.9l-.3 .3M64.7 101.3h12.2v2.8h-12.2l-1.3-1.4zM66.2 107.4h5.6v1.9h-5.6zM75.3 114h4.2M81 108.4h4.2M88.7 101.7h5.7v2h-5.7zM105.1 101.3h1.7"/>
<path d="M105.1 100.2h1.7l-.9 .8zM105.9 101.3v1.4h-3.1M113.5 101.3l1.4 1.4v-1.1l-.8 .8M114.1 102.4l-.3 .3h3.1M114.1 102.4h.3M114.7 102.2v.5l-.3-.3M114.7 102.2l.2 .2M114.7 102.2l-.3 .2M114.9 101.9l-.2 .3M126.8 101.3h17.5v2.8h-17.5l-1.4-1.4zM128.2 107.4h5.6v1.9h-5.6zM137.4 114h4.2"/>
<path d="M157.1 108.4h4.2M164.8 101.7h5.7v2h-5.7zM181.2 101.3h1.7M181.2 100.2h1.7l-.9 .8zM182 101.3v1.4h-3.1M189.6 101.3l1.5 1.4v-1.1l-.9 .8M190.2 102.4l-.3 .3h3.1M190.2 102.4h.3M190.8 102.2v.5l-.3-.3M190.8 102.2l.3 .2M190.8 102.2l-.3 .2M191.1 101.9l-.3 .3"/>
<path d="M202.9 101.3h12.1v2.8h-12.1l-1.4-1.4zM204.3 107.4h5.6v1.9h-5.6zM213.4 114h4.3M219.1 108.4h4.2M226.8 101.7h5.7v2h-5.7zM243.2 101.3h1.7M243.2 100.2h1.7l-.9 .8zM244 101.3v1.4h-3.1M251.7 101.3l1.4 1.4v-1.1l-.9 .8M252.2 102.4l-.3 .3h3.1M252.2 102.4h.3M252.8 102.2v.5l-.3-.3"/>
<path d="M252.8 102.2l.3 .2M252.8 102.2l-.3 .2M253.1 101.9l-.3 .3M264.9 101.3h17.5v2.8h-17.5l-1.4-1.4zM266.3 107.4h5.6v1.9h-5.6zM275.5 114h4.2M33.7 133l1.5-2.1 1.4 2.1M34.2 139.4h2v5.6h-2zM171.9 133l1.4-2.1 1.4 2.1M172.3 139.4h2v5.6h-2zM15.6 149.2h15.3l1.4 1.4-1.4 1.4h-15.3zM26.7 155.3h5.6v2h-5.6z"/>
<path d="M40.8 150.6h3.1v3.1M40.8 147.8h14.1v11.3h-14.1zM43.1 154.9h1.6M43.1 153.7h1.6l-.8 .9zM43.9 154.9v1.4h-3.1M51.5 154.9l1.4 1.4v-1.1l-1.1 1.1h3.1M51.5 152v3.2M52.1 156h.2M52.3 156l.3 .3v-.6l.3 .3M52.9 155.4l-.6 .6M54.9 150.6h-2v.3l-1.4 1.4M61.9 144.3l1.5-2.1 1.3 2.1"/>
<path d="M64.7 154.9h12.2v2.8h-12.2l-1.3-1.4zM83.6 149.2h12.2l1.4 1.4-1.4 1.4h-12.2zM88.7 155.3h5.7v2h-5.7zM102.8 150.6h3.1v3.1M102.8 147.8h14.1v11.3h-14.1zM105.1 154.9h1.7M105.1 153.7h1.7l-.9 .9zM105.9 154.9v1.4h-3.1M113.5 154.9l1.4 1.4v-1.1l-1.1 1.1h3.1M113.5 152v3.2M114.1 156h.3M114.4 156l.3 .3v-.6l.2 .3"/>
<path d="M114.9 155.4l-.5 .6M116.9 150.6h-2v.3l-1.4 1.4M124 144.3l1.4-2.1 1.4 2.1M126.8 154.9h17.5v2.8h-17.5l-1.4-1.4zM153.8 149.2h15.3l1.4 1.4-1.4 1.4h-15.3zM164.8 155.3h5.7v2h-5.7zM178.9 150.6h3.1v3.1M178.9 147.8h14.1v11.3h-14.1zM181.2 154.9h1.7M181.2 153.7h1.7l-.9 .9zM182 154.9v1.4h-3.1M189.6 154.9l1.5 1.4v-1.1l-.9 .8"/>
<path d="M189.6 152v3.2M190.2 156l-.3 .3h3.1M190.2 156h.3M190.8 155.7v.6l-.3-.3M190.8 155.7l.3 .3M190.8 155.7l-.3 .3M191.1 155.4l-.3 .3M193 150.6h-1.9v.3l-1.5 1.4M200.1 144.3l1.4-2.1 1.4 2.1M201.5 156.3l1.4-1.4h12.1v2.8h-12.1zM221.7 149.2h12.2l1.4 1.4-1.4 1.4h-12.2zM226.8 155.3h5.7v2h-5.7z"/>
<path d="M240.9 150.6h3.1v3.1M240.9 147.8h14.1v11.3h-14.1zM243.2 154.9h1.7M243.2 153.7h1.7l-.9 .9zM244 154.9v1.4h-3.1M251.7 154.9l1.4 1.4v-1.1l-.9 .8M251.7 152v3.2M252.2 156l-.3 .3h3.1M252.2 156h.3M252.8 155.7v.6l-.3-.3M252.8 155.7l.3 .3M252.8 155.7l-.3 .3"/>
<path d="M253.1 155.4l-.3 .3M255 150.6h-1.9v.3l-1.4 1.4M262.1 144.3l1.4-2.1 1.4 2.1M264.9 154.9h17.5v2.8h-17.5l-1.4-1.4zM18.9 161.9h4.3M66.2 160.9h5.6v2h-5.6zM75.3 167.6h4.2M81 161.9h4.2M128.2 160.9h5.6v2h-5.6zM137.4 167.6h4.2M157.1 161.9h4.2M204.3 160.9h5.6v2h-5.6z"/>
<path d="M213.4 167.6h4.3M219.1 161.9h4.2M266.3 160.9h5.6v2h-5.6zM275.5 167.6h4.2"/>
</g>
<g fill="none" stroke="#000" stroke-width=".2">
<path d="M8.4 9.7h280.5v190.3h-280.5zM55.1 5.5v4.2M101.9 5.5v4.2M148.6 5.5v4.2M195.4 5.5v4.2M242.1 5.5v4.2M35.2 23.8v8.4M35.2 37.9v5.6M63.4 35.1v8.4h-8.5M125.4 35.1v8.4h-8.5M173.3 23.8v8.4M173.3 37.9v5.6"/>
<path d="M201.5 35.1v8.4h-8.5M263.5 35.1v8.4h-8.5M4.1 57.3h4.3M26.7 49.2h-5.6v5.6M32.3 43.5h8.5M32.3 49.2h8.5M54.9 49.2h8.5M60.5 49.2v5.6h5.7M71.8 54.8h5.6v5.6M88.7 49.2h-5.6v5.6M94.4 49.2h8.4M97.2 43.5h5.6"/>
<path d="M116.9 49.2h8.5M122.5 49.2v5.6h5.7M133.8 54.8h5.6v5.6M164.8 49.2h-5.6v5.6M170.5 43.5h8.4M170.5 49.2h8.4M193 49.2h8.5M198.6 49.2v5.6h5.7M209.9 54.8h5.7v5.6M226.8 49.2h-5.6v5.6M232.5 49.2h8.4M235.3 43.5h5.6"/>
<path d="M255 49.2h8.5M260.7 49.2v5.6h5.6M271.9 54.8h5.7v5.6M288.9 57.3h4.2M35.2 77.3v8.5M173.3 77.3v8.5M32.3 97.1h8.5M35.2 91.4v5.7M63.4 88.6v8.5h-8.5M97.2 97.1h5.6M125.4 88.6v8.5h-8.5M170.5 97.1h8.4"/>
<path d="M173.3 91.4v5.7M201.5 88.6v8.5h-8.5M235.3 97.1h5.6M263.5 88.6v8.5h-8.5M4.1 104.8h4.3M26.7 102.7h-5.6v5.7M32.3 102.7h8.5M54.9 102.7h8.5M60.5 102.7v5.7h5.7M71.8 108.4h5.6v5.6M88.7 102.7h-5.6v5.7M94.4 102.7h8.4"/>
<path d="M116.9 102.7h8.5M122.5 102.7v5.7h5.7M133.8 108.4h5.6v5.6M164.8 102.7h-5.6v5.7M170.5 102.7h8.4M193 102.7h8.5M198.6 102.7v5.7h5.7M209.9 108.4h5.7v5.6M226.8 102.7h-5.6v5.7M232.5 102.7h8.4M255 102.7h8.5M260.7 102.7v5.7h5.6"/>
<path d="M271.9 108.4h5.7v5.6M288.9 104.8h4.2M35.2 130.9v8.5M173.3 130.9v8.5M4.1 152.4h4.3M26.7 156.3h-5.6v5.6M32.3 150.6h8.5M32.3 156.3h8.5M35.2 145v5.6M54.9 156.3h8.5M60.5 156.3v5.6h5.7M63.4 142.2v8.4h-8.5"/>
<path d="M88.7 156.3h-5.6v5.6M94.4 156.3h8.4M97.2 150.6h5.6M116.9 156.3h8.5M122.5 156.3v5.6h5.7M125.4 142.2v8.4h-8.5M164.8 156.3h-5.6v5.6M170.5 150.6h8.4M170.5 156.3h8.4M173.3 145v5.6M193 156.3h8.5M198.6 156.3v5.6h5.7"/>
<path d="M201.5 142.2v8.4h-8.5M226.8 156.3h-5.6v5.6M232.5 156.3h8.4M235.3 150.6h5.6M255 156.3h8.5M260.7 156.3v5.6h5.6M263.5 142.2v8.4h-8.5M288.9 152.4h4.2M71.8 161.9h5.6v5.7M133.8 161.9h5.6v5.7M209.9 161.9h5.7v5.7M243.1 177.4v22.6"/>
<path d="M271.9 161.9h5.7v5.7M288.9 177.4h-105.7v22.6M55.1 200v4.2M101.9 200v4.2M148.6 200v4.2M195.4 200v4.2M242.1 200v4.2M243.1 194.3h45.8M243.1 188.7h45.8M243.1 183h45.8M277.6 194.3v5.7"/>
</g>
<path d="M4.1 5.5h289v198.7h-289z" fill="none" stroke="#000" stroke-width=".34"/>
<g fill="#000" stroke="#000" stroke-width=".2">
<circle cx="35.2" cy="43.5" r=".57"/>
<circle cx="60.5" cy="49.2" r=".57"/>
<circle cx="122.5" cy="49.2" r=".57"/>
<circle cx="173.3" cy="43.5" r=".57"/>
<circle cx="198.6" cy="49.2" r=".57"/>
<circle cx="260.7" cy="49.2" r=".57"/>
<circle cx="35.2" cy="97.1" r=".57"/>
<circle cx="173.3" cy="97.1" r=".57"/>
<circle cx="60.5" cy="102.7" r=".57"/>
<circle cx="122.5" cy="102.7" r=".57"/>
<circle cx="198.6" cy="102.7" r=".57"/>
<circle cx="260.7" cy="102.7" r=".57"/>
<circle cx="35.2" cy="150.6" r=".57"/>
<circle cx="60.5" cy="156.3" r=".57"/>
<circle cx="122.5" cy="156.3" r=".57"/>
<circle cx="173.3" cy="150.6" r=".57"/>
<circle cx="198.6" cy="156.3" r=".57"/>
<circle cx="260.7" cy="156.3" r=".57"/>
</g>
<g font-size="4.1">
<text x="30.6" y="9">1</text>
<text x="77.4" y="9">2</text>
<text x="124.1" y="9">3</text>
<text x="170.9" y="9">4</text>
<text x="217.6" y="9">5</text>
<text x="264.4" y="9">6</text>
<text x="4.9" y="34.9">A</text>
<text x="289.6" y="34.9">A</text>
<text x="4.9" y="82.5">B</text>
<text x="289.6" y="82.5">B</text>
<text x="4.8" y="130.1">C</text>
<text x="289.5" y="130.1">C</text>
<text x="4.8" y="177.6">D</text>
<text x="289.5" y="177.6">D</text>
<text x="30.6" y="203.5">1</text>
<text x="77.4" y="203.5">2</text>
<text x="124.1" y="203.5">3</text>
<text x="170.9" y="203.5">4</text>
<text x="217.6" y="203.5">5</text>
<text x="264.4" y="203.5">6</text>
</g>
<g font-size="4">
<text x="203.1" y="188">ENCODER</text>
<text x="245.2" y="187.3">Main PCB H7 Version</text>
<text x="191.1" y="192.2">LOGIC LEVEL SHIFTER</text>
<text x="244.9" y="198.7">Sheet:</text>
<text x="260" y="198.6">4/5</text>
</g>
<g font-size="3.6">
<text x="245.2" y="192.9">02/03/2025</text>
<text x="264.1" y="192.9">16:16</text>
</g>
<g font-size="2.8">
<text x="32.3" y="29.4" transform="rotate(-90 32.3 29.4)">+5V</text>
<text x="170.5" y="29.4" transform="rotate(-90 170.5 29.4)">+5V</text>
<text x="33.5" y="39.3" transform="rotate(-90 33.5 39.3)">R33</text>
<text x="38.8" y="39.3" transform="rotate(-90 38.8 39.3)">10k</text>
<text x="40.8" y="40.7">U18</text>
<text x="60.5" y="40.7" transform="rotate(-90 60.5 40.7)">+3V3</text>
<text x="102.8" y="40.7">U19</text>
<text x="122.5" y="40.7" transform="rotate(-90 122.5 40.7)">+5V</text>
<text x="171.6" y="39.3" transform="rotate(-90 171.6 39.3)">R39</text>
<text x="176.9" y="39.3" transform="rotate(-90 176.9 39.3)">10k</text>
<text x="178.9" y="40.7">U20</text>
<text x="198.7" y="40.7" transform="rotate(-90 198.7 40.7)">+3V3</text>
<text x="240.9" y="40.7">U21</text>
<text x="260.7" y="40.7" transform="rotate(-90 260.7 40.7)">+5V</text>
<text x="25.3" y="47.5">R32</text>
<text x="87.3" y="47.5">R35</text>
<text x="163.4" y="47.5">R38</text>
<text x="225.4" y="47.5">R37</text>
<text x="25.3" y="52.8">220</text>
<text x="68.7" y="53.1">10k</text>
<text x="87.3" y="52.8">100</text>
<text x="130.7" y="53.1">10k</text>
<text x="163.4" y="52.8">220</text>
<text x="206.9" y="53.1">10k</text>
<text x="225.4" y="52.8">100</text>
<text x="268.9" y="53.1">10k</text>
<text x="18.2" y="57.6">GND</text>
<text x="40.8" y="54.8">PC817XI</text>
<text x="68.1" y="58.4">R34</text>
<text x="80.3" y="57.6">GND</text>
<text x="102.8" y="54.8">PC817XI</text>
<text x="130.1" y="58.4">R36</text>
<text x="156.4" y="57.6">GND</text>
<text x="178.9" y="54.8">PC817XI</text>
<text x="206.2" y="58.4">R40</text>
<text x="218.4" y="57.6">GND</text>
<text x="240.9" y="54.8">PC817XI</text>
<text x="268.3" y="58.4">R41</text>
<text x="74.6" y="63.3">GND</text>
<text x="136.6" y="63.3">GND</text>
<text x="212.7" y="63.3">GND</text>
<text x="274.8" y="63.3">GND</text>
<text x="32.3" y="83" transform="rotate(-90 32.3 83)">+5V</text>
<text x="170.5" y="83" transform="rotate(-90 170.5 83)">+5V</text>
<text x="33.5" y="92.9" transform="rotate(-90 33.5 92.9)">R45</text>
<text x="38.8" y="92.9" transform="rotate(-90 38.8 92.9)">10k</text>
<text x="40.8" y="94.3">U22</text>
<text x="60.5" y="94.3" transform="rotate(-90 60.5 94.3)">+3V3</text>
<text x="102.8" y="94.3">U23</text>
<text x="122.5" y="94.3" transform="rotate(-90 122.5 94.3)">+5V</text>
<text x="171.6" y="92.9" transform="rotate(-90 171.6 92.9)">R51</text>
<text x="176.9" y="92.9" transform="rotate(-90 176.9 92.9)">10k</text>
<text x="178.9" y="94.3">U24</text>
<text x="198.7" y="94.3" transform="rotate(-90 198.7 94.3)">+3V3</text>
<text x="240.9" y="94.3">U25</text>
<text x="260.7" y="94.3" transform="rotate(-90 260.7 94.3)">+5V</text>
<text x="25.3" y="101.1">R44</text>
<text x="87.3" y="101.1">R42</text>
<text x="163.4" y="101.1">R50</text>
<text x="225.4" y="101.1">R47</text>
<text x="25.3" y="106.4">220</text>
<text x="68.7" y="106.7">10k</text>
<text x="87.3" y="106.4">100</text>
<text x="130.7" y="106.7">10k</text>
<text x="163.4" y="106.4">220</text>
<text x="206.9" y="106.7">10k</text>
<text x="225.4" y="106.4">100</text>
<text x="268.9" y="106.7">10k</text>
<text x="18.2" y="111.2">GND</text>
<text x="40.8" y="108.4">PC817XI</text>
<text x="68.1" y="112">R46</text>
<text x="80.3" y="111.2">GND</text>
<text x="102.8" y="108.4">PC817XI</text>
<text x="130.1" y="112">R43</text>
<text x="156.4" y="111.2">GND</text>
<text x="178.9" y="108.4">PC817XI</text>
<text x="206.2" y="112">R52</text>
<text x="218.4" y="111.2">GND</text>
<text x="240.9" y="108.4">PC817XI</text>
<text x="268.3" y="112">R48</text>
<text x="74.6" y="116.8">GND</text>
<text x="136.6" y="116.8">GND</text>
<text x="212.7" y="116.8">GND</text>
<text x="274.8" y="116.8">GND</text>
<text x="32.3" y="136.5" transform="rotate(-90 32.3 136.5)">+5V</text>
<text x="170.5" y="136.5" transform="rotate(-90 170.5 136.5)">+5V</text>
<text x="33.5" y="146.4" transform="rotate(-90 33.5 146.4)">R57</text>
<text x="38.8" y="146.4" transform="rotate(-90 38.8 146.4)">10k</text>
<text x="40.8" y="147.8">U26</text>
<text x="60.5" y="147.8" transform="rotate(-90 60.5 147.8)">+3V3</text>
<text x="102.8" y="147.8">U27</text>
<text x="122.5" y="147.8" transform="rotate(-90 122.5 147.8)">+5V</text>
<text x="171.6" y="146.4" transform="rotate(-90 171.6 146.4)">R63</text>
<text x="176.9" y="146.4" transform="rotate(-90 176.9 146.4)">10k</text>
<text x="178.9" y="147.8">U28</text>
<text x="198.7" y="147.8" transform="rotate(-90 198.7 147.8)">+3V3</text>
<text x="240.9" y="147.8">U29</text>
<text x="260.7" y="147.8" transform="rotate(-90 260.7 147.8)">+5V</text>
<text x="25.3" y="154.6">R56</text>
<text x="87.3" y="154.6">R49</text>
<text x="163.4" y="154.6">R62</text>
<text x="225.4" y="154.6">R54</text>
<text x="25.3" y="159.9">220</text>
<text x="40.8" y="161.9">PC817XI</text>
<text x="68.7" y="160.2">10k</text>
<text x="87.3" y="159.9">100</text>
<text x="102.8" y="161.9">PC817XI</text>
<text x="130.7" y="160.2">10k</text>
<text x="163.4" y="159.9">220</text>
<text x="178.9" y="161.9">PC817XI</text>
<text x="206.9" y="160.2">10k</text>
<text x="225.4" y="159.9">100</text>
<text x="240.9" y="161.9">PC817XI</text>
<text x="268.9" y="160.2">10k</text>
<text x="18.2" y="164.7">GND</text>
<text x="68.1" y="165.5">R58</text>
<text x="80.3" y="164.7">GND</text>
<text x="130.1" y="165.5">R53</text>
<text x="156.4" y="164.7">GND</text>
<text x="206.2" y="165.5">R64</text>
<text x="218.4" y="164.7">GND</text>
<text x="268.3" y="165.5">R55</text>
<text x="74.6" y="170.4">GND</text>
<text x="136.6" y="170.4">GND</text>
<text x="212.7" y="170.4">GND</text>
<text x="274.8" y="170.4">GND</text>
</g>
<g font-size="2.4">
<text x="39.1" y="43.1">1</text>
<text x="55.3" y="43.1">4</text>
<text x="101.1" y="43.1">1</text>
<text x="117.3" y="43.1">4</text>
<text x="177.2" y="43.1">1</text>
<text x="193.4" y="43.1">4</text>
<text x="239.2" y="43.1">1</text>
<text x="255.4" y="43.1">4</text>
<text x="39.1" y="48.8">2</text>
<text x="55.3" y="48.8">3</text>
<text x="101.1" y="48.8">2</text>
<text x="117.3" y="48.8">3</text>
<text x="177.2" y="48.8">2</text>
<text x="193.4" y="48.8">3</text>
<text x="239.2" y="48.8">2</text>
<text x="255.4" y="48.8">3</text>
<text x="39.1" y="96.7">1</text>
<text x="55.3" y="96.7">4</text>
<text x="101.1" y="96.7">1</text>
<text x="117.3" y="96.7">4</text>
<text x="177.2" y="96.7">1</text>
<text x="193.4" y="96.7">4</text>
<text x="239.2" y="96.7">1</text>
<text x="255.4" y="96.7">4</text>
<text x="39.1" y="102.3">2</text>
<text x="55.3" y="102.3">3</text>
<text x="101.1" y="102.3">2</text>
<text x="117.3" y="102.3">3</text>
<text x="177.2" y="102.3">2</text>
<text x="193.4" y="102.3">3</text>
<text x="239.2" y="102.3">2</text>
<text x="255.4" y="102.3">3</text>
<text x="39.1" y="150.2">1</text>
<text x="39.1" y="155.9">2</text>
<text x="55.3" y="150.2">4</text>
<text x="55.3" y="155.9">3</text>
<text x="101.1" y="150.2">1</text>
<text x="101.1" y="155.9">2</text>
<text x="117.3" y="150.2">4</text>
<text x="117.3" y="155.9">3</text>
<text x="177.2" y="150.2">1</text>
<text x="177.2" y="155.9">2</text>
<text x="193.4" y="150.2">4</text>
<text x="193.4" y="155.9">3</text>
<text x="239.2" y="150.2">1</text>
<text x="239.2" y="155.9">2</text>
<text x="255.4" y="150.2">4</text>
<text x="255.4" y="155.9">3</text>
</g>
<g font-size="2">
<text x="16.6" y="44.2">ENC1A_IN/2.5A</text>
<text x="84.4" y="44.2">ENC1B/2.1C</text>
<text x="154.7" y="44.2">ENC2A_IN/2.5A</text>
<text x="222.5" y="44.2">ENC2B/2.1C</text>
<text x="64.8" y="49.9">ENC1A/2.2C</text>
<text x="126.8" y="49.9">ENC1B_OUT/2.5A</text>
<text x="202.9" y="49.9">ENC2A/2.2C</text>
<text x="264.9" y="49.9">ENC2B_OUT/2.5A</text>
<text x="16.6" y="97.8">ENC3A_IN/2.5A</text>
<text x="84.4" y="97.8">ENC3B/2.1D</text>
<text x="154.7" y="97.8">ENC4A_IN/2.5A</text>
<text x="222.6" y="97.8">ENC4B/2.1B</text>
<text x="64.8" y="103.4">ENC3A/2.1B</text>
<text x="126.8" y="103.4">ENC3B_OUT/2.5A</text>
<text x="202.9" y="103.4">ENC4A/2.1A</text>
<text x="264.9" y="103.4">ENC4B_OUT/2.5A</text>
<text x="16.6" y="151.4">ENC5A_IN/2.5B</text>
<text x="84.5" y="151.4">ENC5B/2.1B</text>
<text x="154.7" y="151.4">ENC6A_IN/2.5B</text>
<text x="222.6" y="151.4">ENC6B/2.1B</text>
<text x="64.8" y="157">ENC5A/2.2B</text>
<text x="126.8" y="157">ENC5B_OUT/2.5B</text>
<text x="202.9" y="157">ENC6A/2.2B</text>
<text x="264.9" y="157">ENC6B_OUT/2.5B</text>
</g>
</svg>
